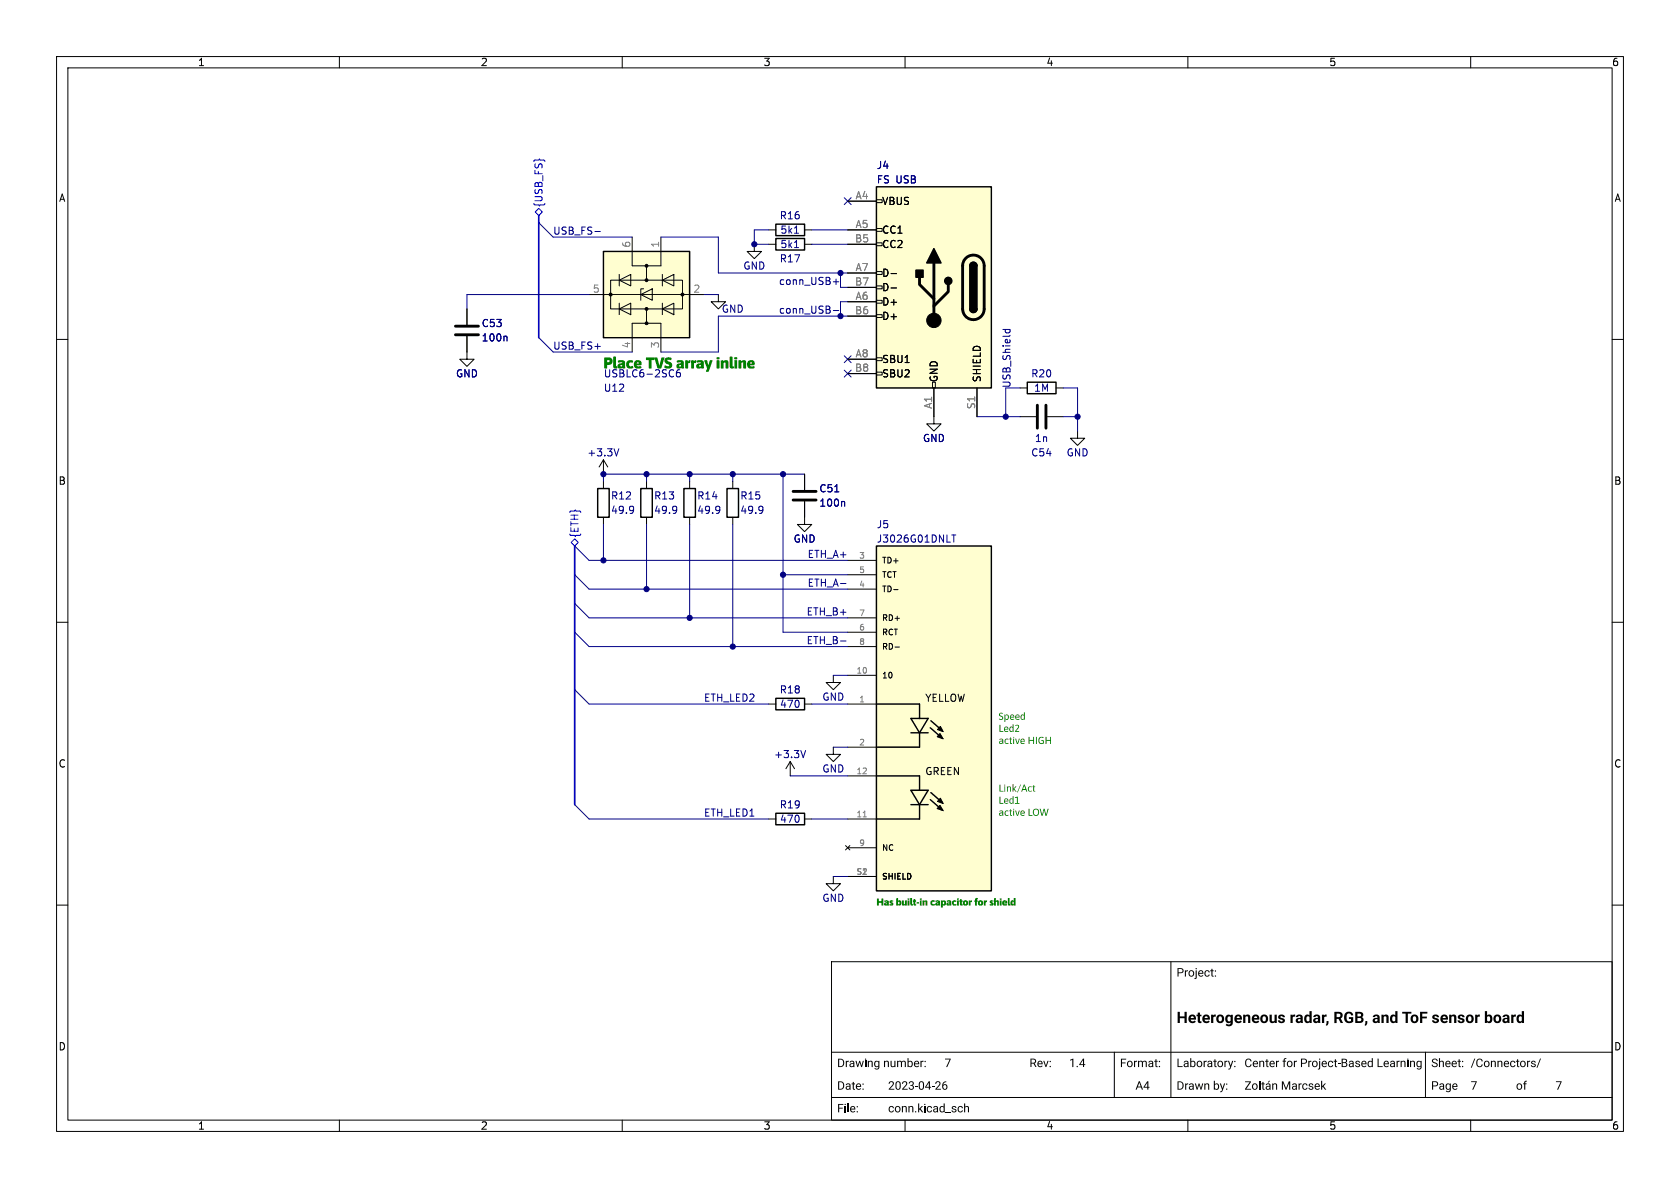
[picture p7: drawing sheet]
<svg xmlns="http://www.w3.org/2000/svg" width="297mm" height="210mm" viewBox="0 0 297 210" stroke-linecap="round" stroke-linejoin="round" font-family="sans-serif">
<g fill="none" stroke="#000" stroke-width=".18">
<path d="M10 10h277v190h-277zM12 12h273v186h-273zM60 10v2M110 10v2M160 10v2M210 10v2M260 10v2M149.9 35.6h5M154.9 35.3h1.1v.5h-1.1zM10 60h2M82.5 59.4v4.1h1.3l-1.3 1.3-1.2-1.3h1.2M82.5 54.6v2.8"/>
<path d="M104.1 52.1h20.4M107.9 49.5h12.7v5.1h-12.7zM109.5 49.5l2-1v2zM109.5 54.6l2-1v2zM109.5 48.5v2M109.5 53.6v2M111.8 41.9v5.1h2.5v2.5M113.3 52.1l2-1v2zM113.8 51.1h-.5v2M114.3 54.6v2.6h-2.5v5M114.3 57.2h2.5v5M116.8 41.9v5.1h-2.5"/>
<path d="M117.1 49.5l2-1v2zM117.1 54.6l2-1v2zM117.1 48.5v2M117.1 53.6v2M127 52.1v1.2h1.3l-1.3 1.3-1.3-1.3h1.3M133.3 43.2v1.3h1.3l-1.3 1.2-1.2-1.2h1.2M135.9 40.6h1.3M135.9 43.2h1.3M142.2 40.6h1.3M142.2 43.2h1.3M149.9 40.6h5M149.9 43.2h5"/>
<path d="M149.9 53.3h5M149.9 48.3h5M149.9 55.9h5M149.9 50.8h5M154.9 55.6h1.1v.5h-1.1zM154.9 53.1h1.1v.5h-1.1zM154.9 50.5h1.1v.6h-1.1zM154.9 48h1.1v.5h-1.1zM154.9 42.9h1.1v.5h-1.1zM154.9 40.4h1.1v.5h-1.1zM157.5 48.4h1M157.5 50.9h1"/>
<path d="M285 60h2M149.9 63.5h5M149.9 66h5M154.9 65.8h1.1v.5h-1.1zM154.9 63.2h1.1v.6h-1.1zM164.8 67.6h.6v1h-.6zM165.1 68.6v6.3h1.3l-1.3 1.3-1.3-1.3h1.3M172.7 68.6v5.1M180.3 68.6h1.3M180.3 73.7h2.8M185.2 73.7h2.8M186.7 68.6h1.3"/>
<path d="M190.5 76.2v1.3h1.3l-1.3 1.2-1.3-1.2h1.3M106.7 81.3l-.8 1.3M106.7 81.3v2.5M106.7 85.1v1.3M106.7 91.4v1.3M106.7 81.3l.7 1.3M114.3 85.1v1.3M114.3 91.4v1.3M121.9 85.1v1.3M121.9 91.4v1.3M129.5 85.1v1.3M129.5 91.4v1.3"/>
<path d="M142.2 88.6v4.1h1.3l-1.3 1.3-1.2-1.3h1.2M142.2 83.8v2.8M149.9 99.1h5M10 110h2M147.3 119.4v1.3h1.3l-1.3 1.2-1.3-1.2h1.3M149.9 119.4h5M149.9 104.1h5M149.9 101.6h5M149.9 111.8h5M149.9 109.2h5M149.9 114.3h5M158 104.2h.8"/>
<path d="M158.2 114.4h.8M285 110h2M135.9 124.5h1.3M139.7 134.6l-.8 1.3M139.7 134.6v2.6M139.7 134.6l.8 1.3M142.2 124.5h1.3M147.3 132.1v1.3h1.3l-1.3 1.2-1.3-1.2h1.3M149.9 124.5h5M149.9 137.2h5M149.9 132.1h5M10 160h2"/>
<path d="M135.9 144.8h1.3M142.2 144.8h1.3M147.3 154.9v1.3h1.3l-1.3 1.3-1.3-1.3h1.3M149.5 149.5l.7 .7M149.9 144.8h5M149.9 149.9h5M149.9 154.9h5M150.2 149.5l-.7 .7M285 160h2M147 170h138v28h-138zM207 170v24M60 198v2"/>
<path d="M110 198v2M147 194h138M147 186h138M160 198v2M197 186v8M210 198v2M252 186v8M260 198v2"/>
</g>
<g fill="#000">
<path d="M262.5 178.7h.4v.8l.5-.2 .3 .3 .1 .8-.3 .4-.4 .1-.2-.2v.1h-.4v-.4l.7 .1 .2-.3v-.5h-.3l-.2 .1v.6h-.4zM149.8 195.1h.2v1.5h-.2zM160.4 187.1h.2v.5l.4-.1 .3 .3v.5l-.2 .3-.5-.1v.1h-.2v-.3l.6 .2 .2-.4-.1-.4h-.3l-.2 .1v.5h-.2zM162.3 195.1h.2v.9l.4-.5h.3l-.5 .5 .5 .6h-.2l-.4-.5-.1 .1v.4h-.2zM166.2 195.6l.3-.1 .3 .1v-.5h.2v1.5h-.2v-.1l-.4 .1-.2-.1-.1-.4h.2l.2 .4 .3-.2v-.5l-.1-.1h-.3l-.1 .4h-.2zM167.1 187.1h1l-.6 1.5h-.2l.6-1.3h-.8zM170.4 195.1h.2v.6l.4-.2 .3 .1v1h-.2v-.8l-.2-.1-.3 .1v.8h-.2zM214.6 191.1h.2v.5l.4-.1 .3 .3v.5l-.2 .3-.5-.1v.1h-.2v-.3l.5 .2 .2-.4-.1-.4h-.2l-.2 .1v.5h-.2zM220.1 191.2h1.1l-.9 1.3h.9v.1h-1.1l.8-1.3h-.8zM221.5 191.6l.4-.1 .3 .2 .1 .5-.2 .4h-.4l-.3-.2-.1-.3h.2l.1 .3 .2 .1 .2-.1 .1-.2v-.4l-.2-.1-.3 .1-.1 .3h-.2zM222.6 191.1h.2v1.5h-.2zM223.2 191.3h.2v.2h.2v.2h-.2v.7l.2 .1v.1l-.4-.1v-.8h-.2v-.2h.2z"/>
<path d="M223.9 191.6l.3-.1 .4 .1 .1 1-.3-.1-.4 .1-.2-.1-.1-.2 .4 .2 .3-.2v-.2l-.7 .2 .2-.3 .5-.1-.1-.2-.5 .1zM224.3 191.1h.2l-.4 .3zM224.9 191.5h.2v.2l.3-.2 .3 .1 .1 1h-.2v-.8l-.2-.1-.3 .1v.8h-.2zM231.5 178.7h.4v2.1h-.4v-.1l-.5 .2-.3-.3-.1-.5h.4l.1 .4h.2l.2-.1v-.6l-.4-.1-.1 .4h-.4v-.3l.3-.4 .6 .1zM233.6 191.1h.1v.9l.5-.5h.2l-.4 .5 .5 .6h-.3l-.3-.5-.2 .1v.4h-.1zM246.7 178.7h.4v2.1h-.4v-.1l-.5 .2-.4-.3-.1-.5h.4l.1 .4h.3l.2-.1v-.6l-.4-.1-.2 .4h-.4l.1-.3 .3-.4 .6 .1zM260.1 191.1h1l-.6 1.5h-.2l.6-1.3h-.8zM268.3 191.6l.4-.1 .3 .2 .1 .5-.2 .4h-.4l-.3-.1-.1-.4h.2l.1 .3 .2 .1 .2-.1 .1-.2-.1-.4-.2-.1-.2 .1-.1 .3h-.2zM269 178.7h.4v2.1h-.3v-.1l-.6 .2-.3-.3-.1-.5h.4l.1 .4h.3l.1-.1v-.6l-.3-.1-.2 .4h-.4v-.3l.4-.4 .5 .1zM269.5 191.1h.4v.1l-.2 .1-.1 .2h.3v.2h-.3v.9h-.1v-.9h-.2v-.2h.2zM275.1 191.1h1l-.6 1.5h-.2l.6-1.3h-.8z"/>
</g>
<g fill="none" stroke="#000084" stroke-width=".18">
<path d="M149.3 35l1.2 1.2M150.5 35l-1.2 1.2M89.5 59.4l.1 .2v.7M140.5 41.2h.7M140.5 43.8h.7M109.4 79.3l-.4 1.3M149.3 62.9l1.2 1.2M149.3 65.4l1.2 1.2M150.5 62.9l-1.2 1.2M150.5 65.4l-1.2 1.2M111.9 89.5l.1 .1a1.07 1.07 0 0 1-.2 1M112 90l-.1 .2"/>
<path d="M119.5 89.5l.1 .1a1.07 1.07 0 0 1-.1 1M119.6 90l-.1 .2M127.1 89.5l.1 .1a1.07 1.07 0 0 1-.1 1M127.3 90l-.2 .2M134.8 89.5v.1a1.07 1.07 0 0 1-.1 1M134.9 90l-.1 .2M149.1 88.6l.2 .2v.7M168.3 94.6h.7M168.6 94.6v1.2M142.4 132.7l-.4 1.2"/>
</g>
<g fill="none" stroke="#000" stroke-width=".25">
<path d="M137.2 39.6h5v2.1h-5zM154.9 33h20.4v35.6h-20.4zM106.7 44.5h15.2v15.2h-15.2zM137.2 42.2h5v2h-5zM171.4 54.6a.64 .64 0 0 0 .7 .6 .64 .64 0 0 0 .6-.6M171.4 47a.64 .64 0 0 1 .7-.6 .64 .64 0 0 1 .6 .6M181.6 67.6h5.1v2h-5.1zM105.7 86.4h2v5h-2zM113.3 86.4h2v5h-2zM120.9 86.4h2v5h-2zM128.5 86.4h2.1v5h-2.1zM154.9 96.5h20.4v61h-20.4z"/>
<path d="M137.2 123.4h5v2.1h-5zM154.9 137.2h7.7v2.5M154.9 124.5h7.7v2.5M161 139.7h3.1l-1.5 2.5zM161 127h3.1l-1.5 2.5zM161 129.5h3.1M162.6 129.5v2.6h-7.7M164.5 128.7l2 1.7M164.6 127.4l2 1.8M137.2 143.8h5v2h-5zM161 142.2h3.1M162.6 142.2v2.6h-7.7"/>
<path d="M164.5 141.4l2 1.7M164.6 140.1l2 1.8"/>
</g>
<path d="M80.5 59.2h4.1M80.5 57.7h4.1M162.6 49v1.3l2.5 2.5M165.1 46.5v10.1M167.6 50.3v1.3l-2.5 2.5M170.7 45.6a1.9 1.9 0 0 1 2.1-.4 1.9 1.9 0 0 1 1.2 1.8v7.6a1.91 1.91 0 0 1-1.9 1.9 1.91 1.91 0 0 1-1.9-1.9v-7.8l.2-.6zM183.4 71.6v4.1M184.9 71.6v4.1M140.2 88.4h4.1M140.2 86.9h4.1" fill="none" stroke="#000" stroke-width=".51"/>
<g fill="#fffed0" stroke="#fffed0" stroke-width=".18">
<path d="M154.9 96.5h20.4v61h-20.4z"/>
<path d="M106.7 44.5h15.2v15.2h-15.2z"/>
<path d="M154.9 33h20.4v35.6h-20.4z"/>
</g>
<g fill="#000" stroke="#000" stroke-width=".18">
<path d="M166.2 129.7l.6 .9-1.1-.4zM166.2 128.4l.6 .9-1.1-.3zM166.2 142.4l.6 .9-1.1-.4zM166.2 141.1l.6 .9-1.1-.3z"/>
<circle cx="107.9" cy="52.1" r=".25"/>
<circle cx="114.3" cy="54.6" r=".25"/>
<circle cx="114.3" cy="47" r=".25"/>
<circle cx="114.3" cy="57.1" r=".25"/>
<circle cx="114.3" cy="49.5" r=".25"/>
<circle cx="120.6" cy="52.1" r=".25"/>
<circle cx="165.1" cy="56.6" r="1.27"/>
</g>
<path d="M152.6 144.4h.6" fill="none" stroke="#808080" stroke-width=".18"/>
<g fill="#000" stroke="#000" stroke-width=".25">
<path d="M161.9 47.8h1.3v1.2h-1.3zM165.1 43.9l1.3 2.6h-2.6zM171.6 46.5a.64 .64 0 0 1 .7-.1 .64 .64 0 0 1 .4 .6h-1.3zM171.4 54.6h1.3a.64 .64 0 0 1-.6 .6 .64 .64 0 0 1-.7-.6zM171.4 47h1.3v7.6h-1.3z"/>
<circle cx="167.6" cy="49.7" r=".63"/>
</g>
<path d="M95.2 36.8l.7 .7-.7 .6-.6-.6zM101 95.9l.6-.6 .6 .6-.6 .6z" fill="none" stroke="#00f" stroke-width=".18"/>
<g fill="none" stroke="#000080" stroke-width=".18">
<path d="M95.2 39.4l2.6 2.5h14M95.2 59.7l2.6 2.5h14M104.1 52.1h-21.6v2.5M105.2 40.9h.9M116.8 41.9h10.2v6.4h22.9M124.5 52.1h2.5M135.9 40.6h-2.6v2.6h2.6M143.5 40.6h6.4M143.5 43.2h6.4M147.3 49.8h1M147.3 54.9h1M147.8 49.3v1"/>
<path d="M148.6 48.3v2.5h1.3M149.9 55.9h-22.9v6.3h-10.2M149.9 53.3h-1.3v2.6M177.3 58.2h1.3M177.8 58.2l-.1 .4M178.5 58.2l.1 .4M172.7 73.7h7.6M180.3 68.6h-2.5v5.1M188 73.7h2.5M188 68.6h2.5v7.6M101.6 96.5l2.5 2.6h45.8M106.7 92.7v6.4"/>
<path d="M114.3 83.8v1.3M114.3 92.7v11.4M121.9 83.8v1.3M121.9 92.7v16.5M129.5 83.8v1.3M129.5 92.7v21.6M138.4 83.8v28h11.5M142.2 83.8h-35.5v1.3M101.6 101.6l2.5 2.5h45.8M101.6 111.8l2.5 2.5h45.8M101.6 106.7l2.5 2.5h45.8M138.4 101.6h11.5"/>
<path d="M147.3 119.4h2.6M148.6 103.2h1M148.6 113.3h1M101.6 121.9l2.5 2.6h31.8M139.7 137.2h10.2M143.5 124.5h6.4M147.3 132.1h2.6M101.6 142.2l2.5 2.6h31.8M143.5 144.8h6.4M147.3 154.9h2.6"/>
</g>
<path d="M95.2 38.1v21.6M101.6 96.5v45.7" fill="none" stroke="#00f" stroke-width=".3"/>
<g fill="#000080" stroke="#000080" stroke-width=".18">
<circle cx="133.3" cy="43.2" r=".46"/>
<circle cx="121.9" cy="83.8" r=".46"/>
<circle cx="121.9" cy="109.2" r=".46"/>
<circle cx="114.3" cy="104.1" r=".46"/>
<circle cx="106.7" cy="83.8" r=".46"/>
<circle cx="114.3" cy="83.8" r=".46"/>
<circle cx="129.5" cy="83.8" r=".46"/>
<circle cx="106.7" cy="99.1" r=".46"/>
<circle cx="138.4" cy="101.6" r=".46"/>
<circle cx="129.5" cy="114.3" r=".46"/>
<circle cx="138.4" cy="83.8" r=".46"/>
<circle cx="177.8" cy="73.7" r=".46"/>
<circle cx="148.6" cy="48.3" r=".46"/>
<circle cx="190.5" cy="73.7" r=".46"/>
<circle cx="148.6" cy="55.9" r=".46"/>
</g>
<text font-size="2.8" fill="#008000" x="106.7" y="65.5">PlaceTVSarrayinline</text>
<text font-size="2.8" x="208" y="181.7">Heterogeneousradar,RGB,andToFsensorboard</text>
<g font-size="2.1">
<text x="208" y="173.3">Project:</text>
<text x="148" y="189.3">Drawing number:</text>
<text x="182" y="189.3">Rev:</text>
<text x="189" y="189.3">1.4</text>
<text x="198" y="189.3">Format:</text>
<text x="208" y="189.3">Laboratory: Center for Project-Based Learning</text>
<text x="253" y="189.3">Sheet: /Connectors/</text>
<text x="148" y="193.3">Date:</text>
<text x="148" y="197.3">File:</text>
<text x="157" y="197.3">conn.kicad_sch</text>
<text x="157" y="193.3">2023-04-26</text>
<text x="200.7" y="193.3">A4</text>
<text x="208" y="193.3">Drawn by:</text>
<text x="226.5" y="193.3">Marcsek</text>
<text x="253" y="193.3">Page</text>
</g>
<g font-size="1.8">
<text x="35" y="11.8">1</text>
<text x="85" y="11.8">2</text>
<text x="135" y="11.8">3</text>
<text x="185" y="11.8">4</text>
<text x="235" y="11.8">5</text>
<text x="285" y="11.8">6</text>
<text x="10.4" y="35.8">A</text>
<text x="285.4" y="35.8">A</text>
<text x="156" y="36.4">VBUS</text>
<text x="156" y="41.5">CC1</text>
<text x="156" y="44">CC2</text>
<text x="156" y="49.1">D-</text>
<text x="156" y="51.6">D-</text>
<text x="156" y="54.2">D+</text>
<text x="156" y="56.7">D+</text>
<text x="156" y="64.3">SBU1</text>
<text x="156" y="66.9">SBU2</text>
<text x="165.9" y="67.6" transform="rotate(-90 165.9 67.6)">GND</text>
<text x="173.5" y="67.6" transform="rotate(-90 173.5 67.6)">SHIELD</text>
<text x="10.3" y="85.8">B</text>
<text x="285.3" y="85.8">B</text>
<text x="163.6" y="124.1">YELLOW</text>
<text x="10.3" y="135.8">C</text>
<text x="163.6" y="137.1">GREEN</text>
<text x="285.3" y="135.8">C</text>
<text x="10.3" y="185.8">D</text>
<text x="285.3" y="185.8">D</text>
<text x="35" y="199.8">1</text>
<text x="85" y="199.8">2</text>
<text x="135" y="199.8">3</text>
<text x="185" y="199.8">4</text>
<text x="235" y="199.8">5</text>
<text x="285" y="199.8">6</text>
</g>
<g font-size="1.8" fill="#808080">
<text x="151.2" y="35.3">A4</text>
<text x="151.2" y="40.4">A5</text>
<text x="111.5" y="43.8" transform="rotate(-90 111.5 43.8)">6</text>
<text x="116.6" y="43.8" transform="rotate(-90 116.6 43.8)">1</text>
<text x="151.1" y="42.9">B5</text>
<text x="104.7" y="51.8">5</text>
<text x="122.5" y="51.8">2</text>
<text x="151.1" y="50.5">B7</text>
<text x="151.2" y="53.1">A6</text>
<text x="151.2" y="48">A7</text>
<text x="151.1" y="55.6">B6</text>
<text x="111.5" y="61.6" transform="rotate(-90 111.5 61.6)">4</text>
<text x="116.6" y="61.6" transform="rotate(-90 116.6 61.6)">3</text>
<text x="151.1" y="65.8">B8</text>
<text x="151.2" y="63.2">A8</text>
<text x="164.8" y="72.3" transform="rotate(-90 164.8 72.3)">A1</text>
<text x="172.5" y="72.4" transform="rotate(-90 172.5 72.4)">S1</text>
</g>
<g font-size="1.8" fill="#000080">
<text x="154.9" y="30">J4</text>
<text x="97.8" y="41.6">USB_FS-</text>
<text x="137.8" y="38.9">R16</text>
<text x="137.8" y="46.5">R17</text>
<text x="137.6" y="50.5">conn_USB+</text>
<text x="85.1" y="58">C53</text>
<text x="137.6" y="55.5">conn_USB-</text>
<text x="97.8" y="61.9">USB_FS+</text>
<text x="106.7" y="69.4">U12</text>
<text x="178.7" y="68.6" transform="rotate(-90 178.7 68.6)">USB_Shield</text>
<text x="182.2" y="66.9">R20</text>
<text x="182.2" y="80.8">C54</text>
<text x="108" y="88.5">R12</text>
<text x="115.6" y="88.5">R13</text>
<text x="123.2" y="88.5">R14</text>
<text x="130.8" y="88.5">R15</text>
<text x="144.8" y="87.2">C51</text>
<text x="154.9" y="93.5">J5</text>
<text x="142.7" y="98.7">ETH_A+</text>
<text x="142.7" y="103.8">ETH_A-</text>
<text x="142.5" y="108.9">ETH_B+</text>
<text x="142.5" y="114">ETH_B-</text>
<text x="124.5" y="124.1">ETH_LED2</text>
<text x="137.8" y="122.7">R18</text>
<text x="137.8" y="143.1">R19</text>
<text x="124.5" y="144.4">ETH_LED1</text>
</g>
<g font-size="1.8" fill="#000084">
<text x="154.9" y="32.6">FS USB</text>
<text x="137.9" y="41.5">5k1</text>
<text x="131.4" y="47.8">GND</text>
<text x="137.9" y="44">5k1</text>
<text x="127.5" y="55.4">GND</text>
<text x="85.1" y="60.5">100n</text>
<text x="80.6" y="66.9">GND</text>
<text x="106.7" y="66.9">USBLC6-2SC6</text>
<text x="182.8" y="69.4">1M</text>
<text x="103.8" y="80.8">+3.3V</text>
<text x="163.1" y="78.3">GND</text>
<text x="182.9" y="78.3">1n</text>
<text x="188.5" y="80.8">GND</text>
<text x="144.8" y="89.7">100n</text>
<text x="108" y="91">49.9</text>
<text x="115.6" y="91">49.9</text>
<text x="123.2" y="91">49.9</text>
<text x="130.8" y="91">49.9</text>
<text x="140.2" y="96.1">GND</text>
<text x="154.9" y="96.1">J3026G01DNLT</text>
<text x="137.8" y="125.3">470</text>
<text x="145.3" y="124">GND</text>
<text x="136.8" y="134.2">+3.3V</text>
<text x="145.3" y="136.7">GND</text>
<text x="137.8" y="145.6">470</text>
<text x="145.3" y="159.6">GND</text>
</g>
<g font-size="1.8" fill="#00f">
<text x="96.1" y="36.6" transform="rotate(-90 96.1 36.6)">{USB_FS}</text>
<text x="102.4" y="95.1" transform="rotate(-90 102.4 95.1)">{ETH}</text>
</g>
<g font-size="1.8" fill="#008000">
<text x="176.5" y="127.5">Speed</text>
<text x="176.5" y="129.6">Led2</text>
<text x="176.5" y="131.7">active HIGH</text>
<text x="176.5" y="140.2">Link/Act</text>
<text x="176.5" y="142.3">Led1</text>
<text x="176.5" y="144.4">active LOW</text>
<text x="154.9" y="160.3">Hasbuilt-incapacitorfor shield</text>
</g>
<g font-size="1.4" fill="#808080">
<text x="151.8" y="98.8">3</text>
<text x="151.8" y="101.3">5</text>
<text x="151.8" y="103.9">4</text>
<text x="151.8" y="111.5">6</text>
<text x="151.8" y="109">7</text>
<text x="151.3" y="119.1">10</text>
<text x="151.8" y="114">8</text>
<text x="151.8" y="124.2">1</text>
<text x="151.8" y="131.8">2</text>
<text x="151.3" y="136.9">12</text>
<text x="151.3" y="144.5">11</text>
<text x="151.8" y="149.6">9</text>
<text x="151.3" y="154.7">S1</text>
<text x="152.3" y="154.7">2</text>
</g>
<g font-size="1.4">
<text x="156" y="99.8">TD+</text>
<text x="156" y="104.8">TD-</text>
<text x="156" y="102.3">TCT</text>
<text x="156" y="112.5">RCT</text>
<text x="156" y="109.9">RD+</text>
<text x="156" y="115">RD-</text>
<text x="156" y="120.1">10</text>
<text x="156" y="150.6">NC</text>
<text x="156" y="155.6">SHIELD</text>
</g>
</svg>
